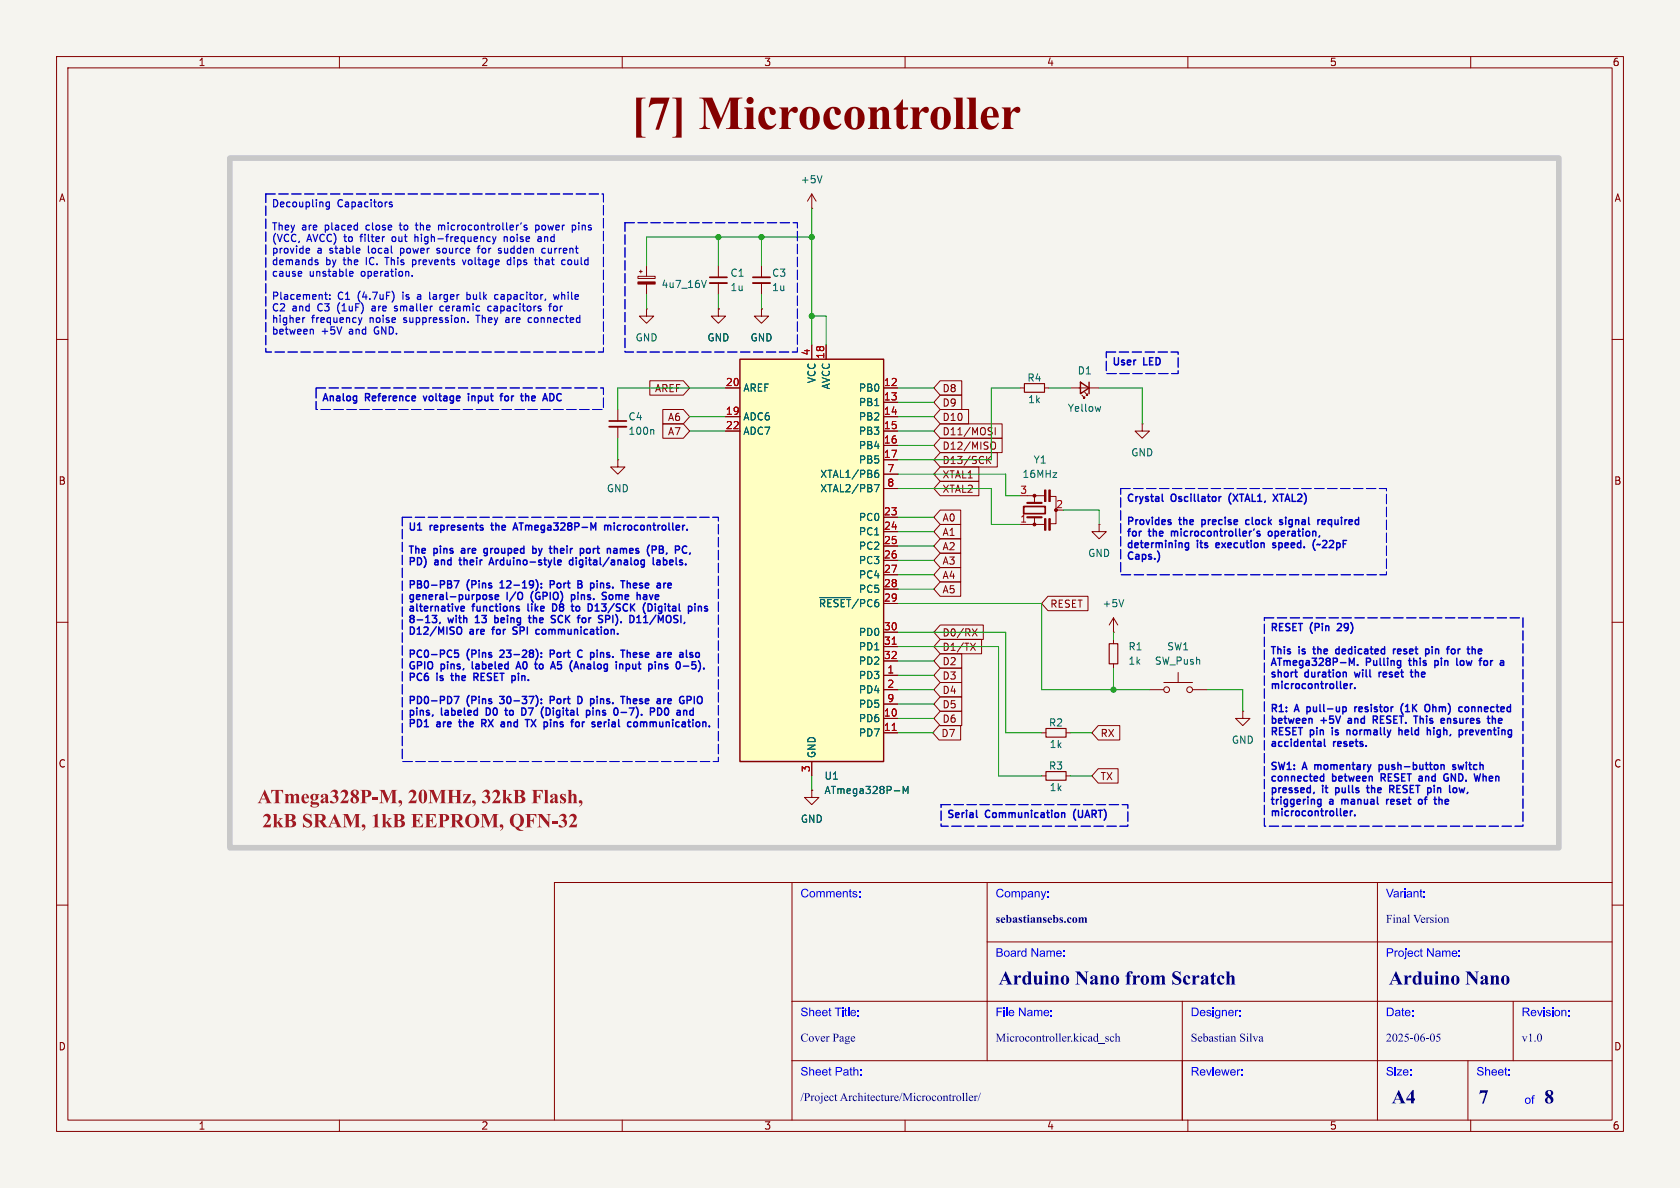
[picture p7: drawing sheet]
<svg xmlns="http://www.w3.org/2000/svg" width="297mm" height="210mm" viewBox="0 0 297 210" stroke-linecap="round" stroke-linejoin="round" font-family="sans-serif">
<path d="M0 0h297v210h-297z" fill="#f5f4ef" stroke="#f5f4ef" stroke-width=".18"/>
<g fill="none" stroke="#840000" stroke-width=".18">
<path d="M10 10h277v190h-277zM12 12h273v186h-273zM60 10v2M110 10v2M160 10v2M210 10v2M260 10v2M143.5 36.8h.1M143.5 34.3l-.8 1.3M143.5 34.3l.8 1.3M143.5 34.3v2.5M112.8 48.8h3v.4h-3z"/>
<path d="M113 48h.5M113.3 47.8v.5M114.3 54.6v1.3h1.3l-1.3 1.3-1.3-1.3h1.3M114.3 54.6h.1M114.3 47v1.8M114.3 50.2v1.9M127 54.6v1.3h1.3l-1.3 1.3-1.3-1.3h1.3M127 54.6h.1M127 47v2M127 50v2.1M134.6 54.6v1.3h1.3l-1.3 1.3-1.3-1.3h1.3M134.6 54.6h.1"/>
<path d="M134.6 47v2M134.6 50v2.1M10 60h2M109.2 72.4v2M109.2 75.4v2.1M180.3 68.6h.8M184.7 68.6h.7M189.2 68.6h5.1M191.3 69.9l.5 .5h-.3h.3v-.3M191.8 69.3l.5 .6h-.3h.3v-.3M201.9 74.9v1.3h1.3l-1.3 1.3-1.2-1.3h1.2M201.9 74.9h.1"/>
<path d="M285 60h2M109.2 81.3v1.3h1.3l-1.3 1.2-1.3-1.2h1.3M109.2 81.3h.1M180.3 92.7h4.4M181.6 87.6h3.1M182.9 87.6v1.3M182.9 91.6v1.1M185.7 87.8h1v4.8h-1.2M194.3 92.7v1.3h1.3l-1.3 1.3-1.3-1.3h1.3M194.3 92.7h.1M10 110h2M196.8 111.8h.1"/>
<path d="M196.8 109.2l-.7 1.3M196.8 109.2l.8 1.3M196.8 109.2v2.6M196.8 113v.8M196.8 117.3v.8M285 110h2M143.5 139.7v1.3h1.3l-1.3 1.2-1.3-1.2h1.3M143.5 139.7h.1M184.1 129.5h.8M184.1 137.2h.8M188.5 129.5h.7M188.5 137.2h.7"/>
<path d="M140 156v42M174.5 156v31.5M243.5 156v42M285 156h-187v42M10 160h2M140 177h145M174.5 166.5h110.5M209 177v21M267.5 177v10.5M285 160h2M60 198v2M110 198v2"/>
<path d="M140 187.5h145M160 198v2M210 198v2M259.5 187.5v10.5M260 198v2"/>
</g>
<path d="M125.5 49h3M133.1 49h3M107.7 74.4h3M181 89.5h3.8v1.3h-3.8z" fill="none" stroke="#840000" stroke-width=".3"/>
<path d="M125.5 50h3M133.1 50h3M107.7 75.4h3" fill="none" stroke="#840000" stroke-width=".33"/>
<g fill="#840000" stroke="#840000" stroke-width=".18">
<path d="M112.8 49.8h3v.4h-3z"/>
<path d="M184.7 91.7h.2v2h-.2z"/>
<path d="M185.4 91.7h.3v2h-.3z"/>
<path d="M184.7 86.6h.2v2h-.2z"/>
<path d="M185.4 86.6h.3v2h-.3z"/>
<circle cx="182.9" cy="92.7" r=".25"/>
<circle cx="182.9" cy="87.6" r=".25"/>
</g>
<path d="M145.3 31.1l-.4 1.2M124.9 49.6l-.5 1.2M115.4 75.9l.2 .2v.7M194.6 71.9l-.3 .8M198.7 106l-.5 1.3" fill="none" stroke="#006464" stroke-width=".18"/>
<path d="M181.1 67.8h3.6v1.5h-3.6zM196.1 113.8h1.5v3.5h-1.5zM184.9 128.8h3.6v1.5h-3.6zM184.9 136.4h3.6v1.5h-3.6z" fill="none" stroke="#840000" stroke-width=".2"/>
<path d="M181.6 91.4h2.5M181.6 88.9h2.5" fill="none" stroke="#840000" stroke-width=".38"/>
<path d="M191 67.6l1.5 1-1.5 1zM192.5 67.6v2" fill="none" stroke="#840000" stroke-width=".25"/>
<path d="M130.8 63.5h25.4v71.1h-25.4z" fill="#ffffc2"/>
<path d="M130.8 63.5h25.4v71.1h-25.4z" fill="none" stroke="#840000" stroke-width=".25"/>
<g fill="none" stroke="#840000" stroke-width=".18">
<path d="M127 54.6h.1M134.6 54.6h.1M114.9 67.3h5.9l1.1 1.3-1.1 1.3h-5.9zM117.2 74.9h3.6l1.1 1.3-1.1 1.3h-3.6zM117.2 72.4h3.6l1.1 1.3-1.1 1.2h-3.6zM128.3 68.6h2.5M128.3 73.7h2.5M128.3 76.2h2.5M143.5 61v2.5M146 61v2.5M156.2 68.6h2.5M156.2 73.7h2.5"/>
<path d="M156.2 76.2h2.5M156.2 71.1h2.5M156.2 78.7h2.5M166.2 67.3h3.8v2.6h-3.8l-1.1-1.3zM166.2 72.4h5v2.5h-5l-1.1-1.2zM166.2 69.8h3.8v2.6h-3.8l-1.1-1.3zM166.2 74.9h11v2.6h-11l-1.1-1.3zM166.2 77.5h11v2.5h-11l-1.1-1.3zM175.2 76.3l.2 .2-.2 .4M175.2 75.6l.2 .1M175.2 78.3l.3-.2a.43 .43 0 0 1 .5 .5v.4a.43 .43 0 0 1-.3 .4 .43 .43 0 0 1-.5-.2M175.9 75.6v1.3"/>
<path d="M156.2 81.3h2.5M156.2 83.8h2.5M156.2 86.4h2.5M156.2 91.4h2.5M156.2 94h2.5M156.2 96.5h2.5M156.2 99.1h2.5M166.2 82.5h6.8v2.6h-6.8l-1.1-1.3zM166.2 80h10.1v2.6h-10.1l-1.1-1.3zM166.2 85.1h6.8v2.5h-6.8l-1.1-1.2zM166.2 95.2h3.6v2.6h-3.6l-1.1-1.3zM166.2 92.7h3.6v2.6h-3.6l-1.1-1.3z"/>
<path d="M166.2 97.8h3.6v2.5h-3.6l-1.1-1.2zM166.2 90.2h3.6v2.5h-3.6l-1.1-1.3zM174.6 81.2l.6 .8M175.2 80.7l-.8 .7M156.2 101.6h2.5M156.2 104.1h2.5M156.2 106.7h2.5M156.2 111.8h2.5M156.2 114.3h2.5M156.2 116.8h2.5M156.2 119.4h2.5M166.2 115.6h3.8v2.5h-3.8l-1.1-1.3z"/>
<path d="M166.2 113h7.3v2.6h-7.3l-1.1-1.3zM166.2 118.1h3.8v2.6h-3.8l-1.1-1.3zM166.2 110.5h7.6v2.5h-7.6l-1.1-1.2zM166.2 100.3h3.6v2.6h-3.6l-1.1-1.3zM166.2 102.9h3.6v2.5h-3.6l-1.1-1.3zM171.6 113.7l.8 1.3M171.9 111.2l.8 1.2M172.4 113.7l-.8 1.3M172.7 111.2l-.8 1.2M185.3 105.4h7v2.6h-7l-1.2-1.3zM208.3 118.9v1.8M143.5 139.7h.1"/>
<path d="M143.5 134.6v2.6M156.2 121.9h2.5M156.2 124.5h2.5M156.2 127h2.5M156.2 129.5h2.5M166 128.3h3.8v2.5h-3.8l-1.1-1.3zM166.2 120.6h3.8v2.6h-3.8l-1.1-1.3zM166.2 125.7h3.8v2.6h-3.8l-1.1-1.3zM166.2 123.2h3.8v2.5h-3.8l-1.1-1.2zM194.2 128.3h3.8v2.5h-3.8l-1.2-1.3zM194.2 135.9h3.5v2.5h-3.5l-1.2-1.2zM203.2 121.9h2.5"/>
<path d="M205.7 120.7h5.1M210.8 121.9h2.6M219.7 125.7v1.3h1.3l-1.3 1.3-1.3-1.3h1.3M219.7 125.7h.1"/>
<circle cx="206.2" cy="121.9" r=".51"/>
<circle cx="210.3" cy="121.9" r=".51"/>
</g>
<path d="M154.6 85.7h.8l-.5 1.2M154.7 83.7l.4-.1 .3 .3-.2 .4-.3 .1-.2-.1M155.2 83.1l-.3 .1-.2 .2M144.9 105.6h5.5M158.1 139.8h1M159.7 140.3v-1.3l.4 .9 .4-.9v1.3" fill="none" stroke="#006464" stroke-width=".18"/>
<path d="M157.7 113.9h.7M157.7 129.1h.7" fill="none" stroke="#a90000" stroke-width=".18"/>
<g fill="none" stroke="#009600" stroke-width=".18">
<path d="M143.5 36.8v24.2M114.3 52.1v2.5M127 41.9v5.1M127 52.1v2.5M134.6 41.9v5.1M134.6 52.1v2.5M143.5 55.9h2.5v5.1M143.5 41.9h-29.2v5.1M109.2 77.5v3.8M121.9 73.7h6.4M121.9 76.2h6.4M128.3 68.6h-19.1v3.8"/>
<path d="M158.7 68.6h6.4M158.7 73.7h6.4M158.7 76.2h6.4M158.7 71.1h6.4M158.7 78.7h6.4M180.3 68.6h-5v12.7h-16.6M185.4 68.6h3.8M194.3 68.6h7.6v6.3M158.7 83.8h19.1v3.8h2.5M158.7 86.4h16.6v6.3h5M158.7 99.1h6.4M158.7 96.5h6.4"/>
<path d="M158.7 91.4h6.4M158.7 94h6.4M188 90.2h6.3v2.5M158.7 114.3h17.8v22.9h7.6M158.7 111.8h19.1v17.7h6.3M158.7 116.8h6.4M158.7 119.4h6.4M158.7 104.1h6.4M158.7 106.7h25.4v15.2h19.1M158.7 101.6h6.4M196.8 111.8v1.2M196.8 118.1v3.8"/>
<path d="M143.5 137.2v2.5M158.7 127h6.4M158.7 124.5h6.4M158.7 129.5h6.4M158.7 121.9h6.4M189.2 137.2h3.8M189.2 129.5h3.8M213.4 121.9h6.3v3.8"/>
</g>
<path d="M47 34.3h59.7v27.9h-59.7zM110.5 39.4h30.5v22.8h-30.5zM55.9 68.6h50.8v3.8h-50.8zM195.6 62.2h12.7v3.8h-12.7zM71.1 91.4h55.9v43.2h-55.9zM198.1 86.4h47v15.2h-47zM223.5 109.2h45.7v36.9h-45.7zM166.4 142.2h33v3.9h-33z" fill="none" stroke="#0000c2" stroke-width=".18" stroke-dasharray="1.7 .6"/>
<g fill="none" stroke="#0000c2" stroke-width=".25">
<path d="M57.1 70.8l.4-1.2 .5 1.2M60.7 69.6v1.1M65.3 69.7l-.7-.1v1.2M67.3 69.6l-.3 .2M74.8 70l.3 .8M77.1 69.6v1.1M77.7 69.6v1.1M82.8 69.6v.1M82.8 70v.8M86.9 69.6v1.1M88.4 70h.5M88.9 69.6l-.3 .2"/>
<path d="M89.7 70l-.3 .1-.2 .1 .1 .5 .4 .1M92.2 69.6v1.1M92.9 69.6v1.2M93 70.1h.4l.1 .7M95.9 70.8l.5-1.2 .4 1.2M97.2 69.6a.64 .64 0 0 1 .7 .6 .64 .64 0 0 1-.7 .6zM99.2 69.7l-.4-.1-.3 .2M197 63.2v1.1M197.7 63.2v1.1M202.2 63.2v1.3M203.8 63.2h-.6v1.3M205 63.4l-.6-.2v1.3"/>
<path d="M72.4 96.5h.7M72.5 92.4v1.1M72.5 98.6v1.2M72.7 96.5v1.3M73.3 92.4v1.1M73.5 96.5v1.3M73.8 98.6v1.2M74.1 92.6l.1-.2v1.3M77.9 96.5v.1M79.7 98.6v1.2M81.1 99h.5M81.3 98.6v1.1"/>
<path d="M81.6 97.4v.3M82 98.6v1.2M84.2 92.4v1.1M86.1 98l-.2 .2h-.3M86.1 97h-.3l-.3 .2 .2 .5h.4M86.5 99.8l.4-1.2 .4 1.2M86.8 92.9h.4M86.9 92.4v1.1M87.7 92.4v1.3M89.1 98.6v1.2M90.7 93.7l.4-1.3 .4 1.3M90.8 93.3h.6"/>
<path d="M91.8 92.4h.7M92.1 92.4v1.3M92.6 96.5v1.3M94.2 97h.4l.2 .2-.1 .5h-.5M94.2 96.5v1.3M95.2 97l.3 .8M95.3 98.2h-.1M96.3 98.6v1.1M97.3 96.5v1.1M97.9 92.4h.8l-.5 .5M98 96.5v1.3M98 98.6v1.1"/>
<path d="M98.4 97l.1 .1v.7M99.2 92.6l.1-.2 .5 .2M100.2 96.5v.1M100.4 92.6l.2-.2 .4 .2M100.7 99.1v.6l.2 .1h.4M101.3 98.6v1.2M102.3 92.6l-.7-.2v1.3M103.7 97.1l.4-.1 .3 .2-.2 .5-.3 .1-.2-.1M104.2 98.6v1.1M104.5 93.7v-1.3l.4 .9 .4-.9v1.3M105.7 96.5v1.1M106.1 98.6v1.1"/>
<path d="M106.9 93l.4-.1 .1 .1M106.9 92.9v.8M107.4 93l.2-.1 .4 .1M107.4 93v.7M107.7 98.5l-1.1 1.6M108.6 92.4v.2M109.7 97v.8M110 97l-.3 .1M111.5 98.6v1.1M114.8 96.3l-.3 .9M115.5 98.6v1.1l.2 .1M115.6 92.4v1.1"/>
<path d="M116 97l-.1-.4-.6-.1v1.3M116.5 99l.2 .2v.6M116.6 96.5h.4l.2 .3-.2 .3 .2 .2 .1 .3-.2 .2h-.5zM116.6 97.1h.4M116.7 99.3l-.4 .1-.2 .1 .2 .3h.4M117.3 98.6v1.2M118.3 92.4v1.1M118.9 92.4v1.1M119.5 98.6v1.1M120.1 96.6l-.7-.1v1.3M121.4 96.6l-.4-.1-.3 .2M200.1 95.5v1.3"/>
<path d="M200.2 91.6l-.7-.2v1.3M200.3 87.5l-.4-.1-.3 .1M201.8 95.5v1.1M203.2 93.5v1.1M203.6 87.4v1M203.7 91.4v.2M203.9 93.5v1.3M204.9 91.4v1.3M205.5 87.4v1M205.5 88.6h.2M207.1 87.5l.2-.1 .5 .1M207.1 93.9v.9"/>
<path d="M207.2 94h-.1M208.6 91.4v1.1M209.3 91.4v1.3M209.6 96.7h.5M210.1 96v1l-.1 .2h-.3M210.5 87.4v.1M211.2 87.4v1M211.8 87.4v1M212.3 95.5v1.1M212.5 91.9v1.2M212.5 92.7h.1M212.6 91.9h-.1"/>
<path d="M213.6 87.4v1M215 96v.7M215.6 96.3l-.6 .1M215.8 93.5v1.1M216.6 91.4v.2M217.6 87.2l-.2 .3M218 87.4l.8 1.2M218.5 93.5v1.1M218.8 87.4l-.8 1.2M219.1 93.5v1.1M219.1 87.4h.8M219.5 87.4v1.2"/>
<path d="M220.1 88.6l.4-1.2 .5 1.2M220.5 95.5v1.1M220.8 91.9h-.3l-.3 .2 .1 .6h.5M221.4 87.4v1.2M221.4 91.4v1.1M222.4 94.3l.3 .1 .1 .2-.2 .2h-.3M222.6 87.5l.1-.1v1.2M224.3 94v.6l.2 .2 .3-.2M224.3 91.4v1.3M225.1 87.4l.8 1.2M225.5 96.4v.3h-.5M225.9 87.4l-.8 1.2"/>
<path d="M226.2 87.4h.7M226.4 92.3l.3 .1 .1 .1-.2 .2h-.3M226.4 91.9h.3M226.6 87.4v1.2M227.2 88.6l.4-1.2 .4 1.2M227.3 91.4v.2M228.4 87.4v1.2M229.4 87.5l.2-.1 .5 .1M229.6 93.5v1.1M230 95.5v1.3M230.6 87.2l.2 .3M231.4 91.4v1.1"/>
<path d="M232.2 96.7l.3 .6M233.7 92.3l.6-.1v-.3h-.4l-.2 .2 .1 .6h.5M234.3 95.5l.2 .2M235 95.7l.2-.2 .5 .2M237.2 91.4v.2M238.1 95.5h-.6v1.3M240.2 91.4v1.3M72.5 110.8v1.3M72.5 119v1.3M73.2 102.8l-.7-.1v1.2M73.2 115.1l-.7-.2v1.3M73.7 106.8v1"/>
<path d="M73.8 117v1.2M74.1 110.8v1.3M74.4 106.8v1M74.4 102.8l-.6-.1v1.2M74.5 115.1l-.3-.2-.3 .2M75.1 117v1.2M75.1 102.8l.2-.1 .3 .1M75.1 115.1l.2-.2 .3 .2M75.6 108.8v1.3M77.1 109.3l.1 .2-.1 .4-.5 .2M77.1 110.8l-1.1 1.6M77.3 119v.1"/>
<path d="M77.6 112.1v-1.3l.4 .9 .4-.9v1.3M77.8 110l-.1 .2M78.5 102.8l-.6-.1v1.2M78.5 115.1l-.6-.2v1.3M79 104.7v1.1M79 110.8v1.3M79.3 106.8v1M79.7 102.8l-.6-.1v1.2M79.9 115.1l-.4-.2-.3 .2M79.9 119v1.1M80.3 102.7h.8l-.5 1.2M80.6 119v1.3"/>
<path d="M81 114.9h-.6l-.1 .6 .2-.1 .4 .1 .2 .2-.1 .4-.2 .1-.5-.1M81.3 108.8v1.1M81.5 107.4l.1 .6h.4M81.6 111.3v.4a.43 .43 0 0 1-.3 .4 .43 .43 0 0 1-.5-.2M82 108.8v1.3M82.9 102.5l-.2 .3M82.9 114.7l-.2 .4M83.5 117v1.2M83.8 119v1.3M84 110.1h.8M84.1 119.7l.4 .6M84.1 102.8l-.7-.1v1.2"/>
<path d="M84.1 115.1l-.7-.2v1.3M84.4 108.8v1.3M84.4 119.6l-.6 .1M84.7 102.7v.1M84.7 114.9v.2M85.1 119v1.3M85.3 117v1.2M86.9 111.3h.5M87 105.6v.3h-.5M87.4 119v1.3M87.4 110.8l-.3 .2M87.5 108.8v1.3"/>
<path d="M87.5 105.6l.6-.2v-.2l-.4-.1-.2 .2 .1 .6h.5M87.5 117v1.1M87.7 106.8v1M88 109.9l-.2 .2-.3-.1M88.4 103.9h.7M88.4 115.1l.2-.2 .5 .2M88.4 106.8v.1M88.5 103h-.1M88.6 102.8l.1-.1v1.2M88.7 119v1.3M89.1 115.5l-.8 .7h.8M89.5 114.9h.8l-.4 .5"/>
<path d="M89.6 102.8l.2-.1 .5 .1M89.7 104.7v1.3M89.8 117v1.2M90.7 112.1h.6M91.2 104.6l-1.1 1.7M91.2 118.2l.5-1.2 .4 1.2M91.7 119v.1M92 110.8v1.3M92.4 115.1l.2-.2 .4 .2M92.6 102.8l.1-.1v1.2M93.2 110.8v1.3M93.3 106.8l.1 1.2"/>
<path d="M93.6 108.8v1.1M93.6 110l.3 .1M93.6 102.8l.2-.1 .5 .1M93.6 115.1l.2-.2 .5 .2M94.3 108.8v1.3M94.6 106.8v1.2M94.7 117v1.1M94.7 102.5l.3 .3M94.7 114.7l.3 .4M95.1 104.7l.3 .1M95.3 112.1h-.3M95.7 115.4v.1"/>
<path d="M95.7 103.8v.1M95.7 103.1v.2M95.7 116.1v.1M95.8 117.4l-.3 .1-.2 .1 .1 .5 .4 .1M96.7 104.8l-.7-.1v1.3M97.3 104.7v1.3M97.3 118.2l.5-1.2 .4 1.2M97.7 106.8v1.2l.6-.2M97.9 103.3h-.6M97.9 115.5l-.6 .1M97.9 102.8l-.6-.1v1.2M97.9 115.1l-.6-.2v1.3"/>
<path d="M98.2 108.9l-.5-.1-.2 .1M98.5 118.1l.5 .1M98.6 117v.5M98.7 109.3l.1 .6 .3 .2M100 108.8v1.3M100.5 102.7v1.1M100.5 114.9v1.1M100.7 108.8l-.7 .7M101 105.1v1.3M101.1 106.8v1M101.4 118.2l.5-1.2 .4 1.2M101.6 105.3v.1"/>
<path d="M101.6 105.7l-.2 .3-.4-.1M101.8 107.4l.1 .5 .3 .1M102.2 102.7h.4l.2 .2-.2 .4 .2 .1 .1 .3-.2 .2h-.5zM102.2 103.3h.4M102.7 117.4v.8M102.9 116.1l-.2 .1-.3-.1M102.9 115.1l-.4-.2-.3 .2M102.9 117.4l-.2 .1M104 106.8v1.2M104.1 109.2v.9M104.2 109.3l-.1 .2M105 117v1.1"/>
<path d="M105.2 108h.7M105.6 106.8v1.2M105.6 110.8v1.1M105.6 102.7v.1M105.6 103.1v.8M105.6 114.9v.2M106.3 106.8h.8l-.4 .4M107.1 108.8v1.3M107.2 105.6l-.1 .3-.4 .1M108.3 108.8v1.3M108.6 106.7l-1.1 1.6M109.7 102.7h.8"/>
<path d="M109.7 114.9h.8M110.1 102.7v1.2M110.1 114.9v1.3M110.7 117.4v1.3M110.9 102.7v1.2M110.9 114.9v1.3M111.1 117.4l.2 .2v.4l-.2 .2h-.4M111.1 103.1l.3 .2v.6M111.1 115.4l.3 .1v.7M111.4 108.8v1.3M111.5 106.8v1.2M112.2 106.8l-.7 .7"/>
<path d="M112.6 104.7v1.3M112.9 108.8v1.3M113 117v1.1M113.8 110.1h.7M114 109l.1-.2v1.3M114.1 106.6l-.3 .3M114.2 105.5h-.3l-.2 .2 .1 .2 .4 .1M114.6 106.8v1.2l.6-.2 .1-.5M116 108.7l-1.1 1.7M116.4 108.8v1.3M116.9 117.5l.1 .7M117.2 108.8v1.3"/>
<path d="M117.5 118.2h.4M117.6 117.5v.3h.3M118.1 103.9h.5M118.1 103.1h.4l.2 .3-.6 .1M118.1 115.4h.4l.2 .3-.6 .1M118.1 116.1h.5M118.2 106.8v1M120.1 106.8v1M120.4 108.8v1.3M121.3 114.9v1.1M122.5 117.5h.4l.1 .5-.2 .2h-.4M122.9 106.8v.1"/>
<path d="M122.9 107.2v.8M123 117h-.6l-.1 .6M123.4 115.4h-.3l-.1 .2v.5l.4 .1M123.5 107.2v.8M123.5 107.3l.1-.1h.3l.1 .8M224.8 114.3h.7M224.8 117.6l.4-1.2 .4 1.2M225.1 114.3v1.3M225.6 110.3l-.7-.1v1.3M225.9 114.3v1.3M226 118.4v1.3M226.2 116.4v1.2"/>
<path d="M226.8 110.2h-.6v1.3M227.1 114.3v.1M228 110.3l-.5-.1-.1 .1M229.1 118.4v1.1M229.2 110.2h-.6v1.3M229.5 110.2h.8M229.7 114.3v.1M229.9 110.2v1.3M231.3 118.4v1.3M232 116.4h.7M232 110l-.2 .4M232.1 114.7h.5"/>
<path d="M232.3 114.3v1.1M233 114.3v1.3M233.2 110.3l-.7-.1v1.3M233.8 110.2v.1M235 118.4v1.1M236.4 116.5l-.7-.1v1.2M236.4 110.3l.2-.1 .5 .1M236.7 114.8l-.3-.1-.3 .3 .2 .5h.4M236.7 114.3v1.3M237.1 110.8l-.7 .7h.8M237.7 110.3l.2-.1 .4 .1M238.5 117.6v-1.2l.5 .9 .4-.9v1.2"/>
<path d="M238.8 110l.2 .4M239 114.3v1.3M239.5 118.8l.2 .9M239.6 114.3v.1M240 117.5v.1M240.9 118.4v.1M241.5 118.4v1.1M241.6 116.4v1.2M242.2 118.4v1.1M242.4 114.3v1.1M243.8 118.8v.9M244 116.4v1"/>
<path d="M244.7 116.4v1M244.8 114.3v1.3M246.4 114.7v.9M246.7 114.7l-.3 .3M247.5 114.7h-.2l-.2 .2v.6l.4 .1M247.7 115l-.6 .2M247.8 118.4v1.1M249.2 116.4v1M249.5 118.4v1.1M249.6 119.6l.2 .1M249.9 116.4v1.2M250.2 118.4v1.3"/>
<path d="M250.3 114.3v1.1M253.2 114.3v.1M253.2 114.7v.9M253.7 116.8v1.2M254.3 117.4l-.3 .2h-.3M256.2 114.3l-.3 .2M257.5 116.4v1M257.8 114.7v.9M257.9 114.8l-.1 .2M258.2 116.9v.6l.2 .1h.3M259.5 114.3v1.1M260.3 114.3v1.3"/>
<path d="M261.4 115.5h.5M261.4 114.8l.4-.1 .2 .3-.7 .2M262 116.4l-.3 .1M262.6 116.8h.3l.1 .2-.1 .5-.3 .1M72.5 127.2v1.3M73.2 123.2l-.7-.1v1.3M73.8 127.2v1.3M74.4 123.3l-.6-.2v1.3M75.1 123.2l.2-.1 .3 .1M75.4 127.2v1.3M78 125.2v1M78.5 123.2l-.6-.1v1.3"/>
<path d="M79.7 123.3l-.6-.2v1.3M79.9 125.2v1.2M80.3 123.1h.8l-.5 1.3M81.3 127.2v1.1M82 127.2v1.3M82.1 125.2v1M82.9 122.9l-.2 .4M84.1 123.2l-.7-.1v1.3M84.4 125.2v1.2M84.7 123.1v.1M85.5 127.9l.4 .6M85.8 127.8l-.6 .1"/>
<path d="M85.8 127.3l-.6-.1v1.3M86 125.2v1.2h.3M86.3 127.2l.9 1.3M87.2 127.2l-.9 1.3M87.5 125.2l.3 .1M88.3 123.1h.8l-.4 .5M88.3 124.3l.2 .1M89.4 125.2v1l.3 .2M89.7 123.2l.2-.1 .3 .1M91.5 127.2v1.3M92.3 125.2v1.2M92.3 123.1h.8l-.4 .5"/>
<path d="M92.9 127.2h.7M93 125.9l-.1 .3-.3 .2M93.2 127.2v1.3M93.5 123.1h.9l-.6 1.3M93.9 127.2l.8 1.3M94.3 125.2l-.6 1.2M94.7 127.2l-.8 1.3M94.7 122.9l.3 .4M95.7 123.6v.1M95.7 124.3v.1M96.1 125l-.3 .3M97.3 125.7l-.3-.5h-.4v1.2h.4l.3-.5"/>
<path d="M97.8 125.2v.1M97.9 123.7l-.6 .1M97.9 123.2l-.6-.1v1.3M100.2 125.2v1M100.5 123.1v1.1M102.1 125.2v1M102.2 123.1a.64 .64 0 0 1 .7 .6 .64 .64 0 0 1-.7 .7zM103 127.6v.9M104.2 125.7v.6M104.8 125.6v.8M105.4 125.6v.8M105.6 123.1v.1"/>
<path d="M105.8 125.6h-.3M107.6 127.6v.9M109.4 127.2v1.1M109.7 123.1h.8M110.1 123.1v1.3M110.9 123.1v1.3M111.1 123.5l.3 .2v.7M111.2 125.2h.9l-.6 1.2M113.8 127.8v.7M114.3 127.8v.7M115 125.2v1.2M116.3 125.2v1.2l.6-.2 .1-.5"/>
<path d="M117.5 125.6l.2 .8h.2l.2-.2M118.1 123.6l.4-.1 .2 .3-.6 .2M118.1 124.3h.5M120.9 123.2h-.5l-.3 .5M121.8 127.2v1.1M122.2 123.5l-.1-.3-.6-.1v1.3M122.6 125.2v1.2M122.7 123.1v1.3M123.3 123.3l.3-.2 .5 .2M224.9 126.6v1.2M224.9 128.6v1.3M225.6 124.7l-.7-.2v1.3"/>
<path d="M225.6 134.8h-.5l-.2 .1M226 134.8l.3 1.2M226.2 128.6v1.3M226.4 124.7l.1-.2v1.3M227.1 134.8l-.3 1.2M227.2 126.6v1.1M227.8 134.9l.1-.1v1.2M228.6 128.6v1.3M228.8 125.8l.4-1.3 .5 1.3M229.4 130.7v1.2M229.9 128.6v1.3M230.2 136l.4-1.2 .5 1.2"/>
<path d="M231.1 125v1.2M231.1 125.7l.1 .1M231.2 125h-.1M231.7 136.8v1.1M231.7 138.8v1.3M232.3 130.7v1.1M232.4 135.2v.8M232.5 135.2l-.1 .1M232.8 128.6v.1M233.3 124.5v1.1M233.7 120.4v1.1M233.8 138.8v.2"/>
<path d="M234 124.5v1.1M234 136.8v1.3M234 138l-.3 .1M234.1 130.7v1.1l.2 .1M234.4 138.8v1.1M235.5 129v.9M235.6 136.8v1.3M236.1 139.3v1.2M236.1 126.6l.5 1.2 .4-1.2M236.3 120.4v1.1M237 120.4v1.1M237.8 136.8v1.1"/>
<path d="M238.1 129v.9M238.4 127.4v.4M238.4 138.8v1.1M238.5 129l-.4 .2M238.6 129.1l.1 .8M238.7 120.9v.8M239.1 120.9l-.4 .2M239.1 138.8v1.1M239.2 134.8v1M239.5 125v.8M239.5 121.6v.1M239.8 130.7v1.1"/>
<path d="M239.9 125l-.4 .2M241.2 126.6v1.2M241.8 138.8v1.1l.3 .2M242.4 124.5v.2M242.5 138.8v1.3M242.8 126.6v1.2M243.1 127.2l.4 .6M243.4 127.2h-.6M243.8 135.2v1.2M243.8 135.2h.4l.2 .2M244.1 128.6v1.1M244.1 124.5v1.1"/>
<path d="M244.1 126.6v1.2M244.2 137.5h.5M244.4 135.8l-.2 .2h-.4M244.7 136.8h-.5v1.3M244.7 128.6v1.1M245.4 136.8v1.3M245.7 138.8v1.3M246 139.5l.4 .6M246.4 139.4l-.7 .1M246.4 126.6v1.2M247 138.8v1.3M247.1 134.8v1.2"/>
<path d="M247.3 128.6v1.3M247.4 126.6h.7M247.7 126.6v1.2M247.8 129.1l.1 .8M247.8 136.8v1.3M248 124.4a1.46 1.46 0 0 0 0 1.9M248.5 125.8h.7M248.5 124.9l.3-.4v1.3M249.1 136.8v1.3M249.3 138.8v1.3M249.6 128.6v1.1M249.7 124.5v1.3"/>
<path d="M249.9 134.8v1.2M250.3 126.6v1.2M250.5 124.5l-.8 .8M250.6 138.8v1.3M250.8 128.6v1.3M251.1 126.6v1.2M251.4 138l-.4 .1M252 124.7l.2-.2a.43 .43 0 0 1 .6 .5l-.1 .6M252.2 134.8v1M252.3 128.6v1.3M252.9 134.8v1M253.3 124.5v1.3"/>
<path d="M253.5 129v.9M253.7 125l-.4 .1M253.7 136.8v1.3M255.2 128.6v1.3M255.7 136.8l.3 .1M255.8 137.5h.2v.4l-.2 .2-.3-.1M255.9 127v.8M256 124.4l.3 .3M256.3 138.8v1.1M257.3 135.2h-.3l-.2 .2 .1 .1 .4 .2v.3h-.5M257.3 136.8v1.3l-.7-1.3v1.3M257.8 135.2l.2 .8"/>
<path d="M257.9 136.8v1.3M258 139.3l.2 .8 .2-.6M259.1 125h.3l.3 .2-.1 .5-.2 .1-.3-.1M259.2 129.2l-.1 .1M259.2 134.8v.1M259.8 134.8v1M259.9 129.1l-.1 .6 .2 .2h.3M260.4 129.3l-.6 .2M260.6 136.8l.3 1.3M261.7 134.8v1.2M261.7 136.8l-.3 1.3M262.2 136.8v1.3"/>
<path d="M263.1 126.6v1.1M263.8 126.6v1.2M264.2 128.6v1.1M264.3 127.1l.1 .7M264.7 124.5v1.1M264.9 128.6v.1M265 127.1l-.1 .6 .2 .1M265.5 127.3l-.6 .1M267 124.5v1.3M168.5 143.3l-.5-.1-.2 .2M170.9 143.2v.2M172.6 143.2v1.1l.2 .2"/>
<path d="M175 143.4l-.4-.2-.3 .2M182.4 143.2v.2M185.2 143.2v1.1M185.9 143.2v.2M188.1 143.7l.1 .1v.7M190.2 143.1l-.3 .3M190.7 143.2v1.1M191.4 143.2v1.1M191.8 144.5l.4-1.3 .4 1.3M193.7 143.4l-.6-.2v1.3M194.2 143.2h.7M194.5 143.2v1.3"/>
<path d="M195.2 143.1l.2 .3M224.9 140.9v1.1M232.3 140.1l-.1 .2M233.2 141.3h.2M233.5 141.3v1l-.1 .2-.3 .1M233.5 142.1l-.3 .1M233.7 142.9v1.1M236.1 140.1h.2M236.3 142.9v1.1M237 142.9v1.1M237.2 141.3v.9M238.7 143.4v.8"/>
<path d="M238.8 143.5l-.1 .1M239.5 144.1v.1M243.5 140.9v1.1M245.1 141.3v.9M245.2 141.4l-.1 .2M249.1 140.9v1.1M251.4 141.4v.6l-.2 .2-.3-.1M253.7 140.9v1.1M254.4 140.9v1.3M254.9 141.5v.7"/>
</g>
<g fill="none" stroke="#0000c2" stroke-width=".2">
<path d="M57.9 35.7l.3 .1M58.2 35.7v1l-.2 .3M58.2 36.5l-.3 .1M64.9 39.8l-.2 .2v.4l.2 .3M70.6 39.8h.5M70.8 39.4v1.1l.3 .2M73.6 39.4v1.1M74.3 39.4v1.3M74.4 39.9h-.1M78.1 39.9h.5v.8M94.7 39.9l.4-.1 .2 .2-.1 .6h-.5M94.7 39.8v1.3"/>
<path d="M96.3 39.9l-.3-.1-.2 .2 .1 .5 .1 .2 .3-.1M102.3 39.4v.1M102.9 39.8v.9M103.1 39.8l-.2 .1M57.4 52.1h.5M57.8 52.9h.1M58.3 52.8v.1M58.3 52.1v.2M59.7 54.1v.5l.1 .5M61 41.4v1.1M63.6 41.8h.5M63.7 51.5l-.2 .2"/>
<path d="M63.8 41.6v1.1M64.8 45.5v1.3M65.1 43.5v1.1l.2 .1M66.2 54.5h-.3l-.2 .2 .1 .2 .4 .1M66.2 58.1v.4l.2 .5M68.4 45.5v1.3M69.3 51.5l.2 .2M69.5 41.8l-.2 .3v.4l.2 .2 .3-.1M69.7 41.8l.1 .1M69.9 54.5l.3 .1 .1 .2-.2 .2h-.3M69.9 54.1l.3 .1M70.8 43.9v1.3"/>
<path d="M70.8 44.7h.5M70.9 43.9l-.1 .1M71.2 43.9l.1 .1M71.2 51.6v.2M71.2 52.1v.8M71.4 56.9l.3 .1M71.5 56.2l-.1 .1 .1 .3M71.7 41.4v1.1M73.4 41.4v1.3M73.5 46.2v.3l-.2 .3M73.7 41.8l.2 .2v.7M73.8 52.1h.5"/>
<path d="M73.8 52.9h.5M74.3 52.4l-.5 .1M76 51.6v1.1M77 52.1h-.4M77 52.4h-.3l-.1 .2v.3h.4M77.6 44.3l.2 .2-.2 .2M77.9 54.9h.5M78.9 54.3v.5l.1 .2M79.2 45.5v1.1M79.5 54.4l-.6 .1M82.4 45.9l-.3 .9M82.7 52.1h.3l.2 .2-.1 .5-.4 .1"/>
<path d="M83 45.9l-.2 .3v.3l.2 .3M83.7 52.1l.1 .8M84.5 55.7v1.3M84.5 43.7v1M85.2 44.1l.1 .5 .1 .1h.4M86.7 54.1l.1 .1M86.8 54.9l-.1 .1M87.5 54.1l-.1 .1M87.7 54.1l.2 .1M87.8 54.5h-.3l-.2 .2 .1 .2 .4 .1M88.6 52.1h.5M89 52.4h-.3l-.2 .2 .1 .3h.4"/>
<path d="M89.1 41.8v.9M89.2 43.9l.1 .8h.4M89.3 41.8l-.2 .2M89.5 41.8l.2 .2v.7M90.3 41.9l-.1 .2 .1 .5M90.9 45.9v.9M94.5 56.4l.1 .5M96.3 41.8v.9M97.5 44.6l-.2 .1h-.3M97.5 43.9v.8M98.4 54.2l.1 .5-.2 .3-.4-.2-.1-.4M98.8 52.1l-.2 .8-.3-.6"/>
<path d="M99.3 51.6v1.3M99.8 52.1h-.3l-.2 .1M100.8 45.9l.3 .3v.3l-.3 .3M101.9 43.5v1.1"/>
</g>
<path d="M40.6 27.9h235v122h-235z" fill="none" stroke="#c8c8c8" stroke-width="1"/>
<g fill="#009600" stroke="#009600" stroke-width=".18">
<circle cx="196.8" cy="121.9" r=".46"/>
<circle cx="134.6" cy="41.9" r=".46"/>
<circle cx="143.5" cy="55.9" r=".46"/>
<circle cx="143.5" cy="41.9" r=".46"/>
<circle cx="127" cy="41.9" r=".46"/>
</g>
<text font-size="8.4" fill="#840000" x="111.6" y="25">[7] Microcontroller</text>
<g font-size="3.5" fill="#a21622">
<text x="45.5" y="142.4">ATmega328P-M,20MHz, 32kBFlash,</text>
<text x="46.4" y="146.7">2kBSRAM, 1kBEEPROM, QFN-32</text>
</g>
<g font-size="3.5" fill="#00007f">
<text x="176.5" y="174.9">ArduinoNanofromScratch</text>
<text x="245.5" y="174.9">ArduinoNano</text>
<text x="246" y="195.9">A4</text>
<text x="261.4" y="196">7</text>
<text x="273" y="196">8</text>
</g>
<g font-size="2.1" fill="#00f">
<text x="141.5" y="159.2">Comments:</text>
<text x="176" y="159.2">Company:</text>
<text x="245" y="159.2">Variant:</text>
<text x="176" y="169.7">Board Name:</text>
<text x="245" y="169.7">Project Name:</text>
<text x="141.5" y="180.2">Sheet Title:</text>
<text x="176" y="180.2">File Name:</text>
<text x="210.5" y="180.2">Designer:</text>
<text x="245" y="180.2">Date:</text>
<text x="269" y="180.2">Revision:</text>
<text x="141.5" y="190.7">Sheet Path:</text>
<text x="210.5" y="190.7">Reviewer:</text>
<text x="245" y="190.7">Size:</text>
<text x="261" y="190.7">Sheet:</text>
<text x="269.5" y="195.7">of</text>
</g>
<g font-size="2.1" fill="#00007f">
<text x="176" y="163.7">sebastiansebs.com</text>
<text x="245" y="163.7">FinalVersion</text>
<text x="141.5" y="184.7">CoverPage</text>
<text x="176" y="184.7">Microcontroller.kicad_sch</text>
<text x="210.5" y="184.7">SebastianSilva</text>
<text x="245" y="184.7">2025-06-05</text>
<text x="269" y="184.7">v1.0</text>
<text x="141.5" y="195.2">/ProjectArchitecture/Microcontroller/</text>
</g>
<g font-size="1.8" fill="#840000">
<text x="35" y="11.9">1</text>
<text x="85" y="11.9">2</text>
<text x="135" y="11.9">3</text>
<text x="185" y="11.9">4</text>
<text x="235" y="11.9">5</text>
<text x="285" y="11.9">6</text>
<text x="10.3" y="35.9">A</text>
<text x="285.3" y="35.9">A</text>
<text x="115.7" y="69.5">AREF</text>
<text x="166.5" y="69.5">D8</text>
<text x="118" y="77.2">A7</text>
<text x="118" y="74.6">A6</text>
<text x="166.5" y="74.6">D10</text>
<text x="166.5" y="72.1">D9</text>
<text x="166.5" y="77.2">D11/MOSI</text>
<text x="166.5" y="79.7">D12/MISO</text>
<text x="166.5" y="82.2">D13/SCK</text>
<text x="10.3" y="85.9">B</text>
<text x="166.5" y="84.8">XTAL1</text>
<text x="166.5" y="87.3">XTAL2</text>
<text x="285.3" y="85.9">B</text>
<text x="166.5" y="94.9">A1</text>
<text x="166.5" y="92.4">A0</text>
<text x="166.5" y="97.5">A2</text>
<text x="166.5" y="100">A3</text>
<text x="166.5" y="102.6">A4</text>
<text x="166.5" y="105.1">A5</text>
<text x="185.6" y="107.6">RESET</text>
<text x="166.5" y="112.7">D0/RX</text>
<text x="166.5" y="117.8">D2</text>
<text x="166.5" y="115.3">D1/TX</text>
<text x="166.5" y="122.9">D4</text>
<text x="166.5" y="125.4">D5</text>
<text x="166.5" y="120.3">D3</text>
<text x="166.3" y="130.5">D7</text>
<text x="166.5" y="128">D6</text>
<text x="194.5" y="130.5">RX</text>
<text x="10.3" y="135.9">C</text>
<text x="285.3" y="135.9">C</text>
<text x="194.5" y="138.1">TX</text>
<text x="10.3" y="185.9">D</text>
<text x="285.3" y="185.9">D</text>
<text x="35" y="199.9">1</text>
<text x="85" y="199.9">2</text>
<text x="135" y="199.9">3</text>
<text x="185" y="199.9">4</text>
<text x="235" y="199.9">5</text>
<text x="285" y="199.9">6</text>
</g>
<g font-size="1.8" fill="#006464">
<text x="141.5" y="32.6">+5V</text>
<text x="116.8" y="51.1">4u7_16V</text>
<text x="129" y="49.1">C1</text>
<text x="129" y="51.7">1u</text>
<text x="136.4" y="49.1">C3</text>
<text x="136.4" y="51.7">1u</text>
<text x="112.3" y="60.6">GND</text>
<text x="125" y="60.6">GND</text>
<text x="132.6" y="60.6">GND</text>
<text x="131.3" y="69.4">AREF</text>
<text x="144.4" y="67.8" transform="rotate(-90 144.4 67.8)">VCC</text>
<text x="146.9" y="68.9" transform="rotate(-90 146.9 68.9)">AVCC</text>
<text x="151.7" y="69.4">PB0</text>
<text x="151.7" y="72">PB1</text>
<text x="181.5" y="67.7">R4</text>
<text x="181.7" y="71.5">1k</text>
<text x="190.4" y="66.4">D1</text>
<text x="111" y="74.5">C4</text>
<text x="111" y="77.1">100n</text>
<text x="131.3" y="74.5">ADC6</text>
<text x="131.3" y="77.1">ADC7</text>
<text x="151.7" y="74.5">PB2</text>
<text x="151.7" y="77.1">PB3</text>
<text x="188.7" y="73">Yellow</text>
<text x="151.7" y="79.6">PB4</text>
<text x="151.7" y="82.1">PB5</text>
<text x="182.6" y="82.1">Y1</text>
<text x="199.9" y="80.9">GND</text>
<text x="107.2" y="87.2">GND</text>
<text x="144.9" y="84.7">XTAL1/PB6</text>
<text x="144.9" y="87.2">XTAL2/PB7</text>
<text x="180.7" y="84.7">16MHz</text>
<text x="151.7" y="92.3">PC0</text>
<text x="151.7" y="94.8">PC1</text>
<text x="151.7" y="97.4">PC2</text>
<text x="151.7" y="99.9">PC3</text>
<text x="192.3" y="98.7">GND</text>
<text x="144.7" y="107.5">~{RESET}/PC6</text>
<text x="151.7" y="102.5">PC4</text>
<text x="151.7" y="105">PC5</text>
<text x="194.8" y="107.5">+5V</text>
<text x="151.7" y="112.6">PD0</text>
<text x="151.7" y="115.2">PD1</text>
<text x="151.7" y="117.7">PD2</text>
<text x="199.4" y="115.2">R1</text>
<text x="199.4" y="117.7">1k</text>
<text x="204.1" y="117.7">SW_Push</text>
<text x="206.2" y="115.2">SW1</text>
<text x="151.7" y="120.2">PD3</text>
<text x="151.7" y="122.8">PD4</text>
<text x="151.7" y="125.3">PD5</text>
<text x="151.7" y="127.9">PD6</text>
<text x="151.7" y="130.4">PD7</text>
<text x="185.3" y="128.6">R2</text>
<text x="217.7" y="131.7">GND</text>
<text x="144.4" y="134.1" transform="rotate(-90 144.4 134.1)">GND</text>
<text x="185.3" y="136.2">R3</text>
<text x="185.5" y="132.4">1k</text>
<text x="145.7" y="138">U1</text>
<text x="145.7" y="140.6">ATmega328P-M</text>
<text x="185.5" y="140.1">1k</text>
<text x="141.5" y="145.6">GND</text>
</g>
<g font-size="1.8" fill="#0000c2">
<text x="47.9" y="37.1">Decoupling</text>
<text x="47.9" y="41.2">They</text>
<text x="53.4" y="41.2">are</text>
<text x="57.8" y="41.2">placed</text>
<text x="59.7" y="37.1">Capacitors</text>
<text x="65.4" y="41.2">close</text>
<text x="71.7" y="41.2">to</text>
<text x="74.9" y="41.2">the</text>
<text x="79.2" y="41.2">microcontroller's</text>
<text x="96.8" y="41.2">power</text>
<text x="103.6" y="41.2">pins</text>
<text x="47.9" y="43.3">(VCC,</text>
<text x="47.9" y="45.3">provide</text>
<text x="47.9" y="47.3">demands</text>
<text x="54.3" y="43.3">AVCC)</text>
<text x="56.2" y="45.3">a</text>
<text x="57.7" y="47.3">by</text>
<text x="58.6" y="45.3">stable</text>
<text x="61.1" y="47.3">the</text>
<text x="61.2" y="43.3">to</text>
<text x="64.4" y="43.3">filter</text>
<text x="65.4" y="47.3">IC.</text>
<text x="65.8" y="45.3">local</text>
<text x="69.2" y="47.3">This</text>
<text x="70.4" y="43.3">out</text>
<text x="71.8" y="45.3">power</text>
<text x="74.3" y="47.3">prevents</text>
<text x="74.7" y="43.3">high-frequency</text>
<text x="78.6" y="45.3">source</text>
<text x="83.6" y="47.3">voltage</text>
<text x="86.2" y="45.3">for</text>
<text x="90.2" y="45.3">sudden</text>
<text x="90.8" y="43.3">noise</text>
<text x="91.8" y="47.3">dips</text>
<text x="97.1" y="47.3">that</text>
<text x="97.2" y="43.3">and</text>
<text x="98.3" y="45.3">current</text>
<text x="102.1" y="47.3">could</text>
<text x="47.9" y="49.4">cause</text>
<text x="47.9" y="53.5">Placement:</text>
<text x="54.8" y="49.4">unstable</text>
<text x="59.8" y="53.5">C1</text>
<text x="63.6" y="53.5">(4.7uF)</text>
<text x="64.2" y="49.4">operation.</text>
<text x="71.9" y="53.5">is</text>
<text x="74.8" y="53.5">a</text>
<text x="77.3" y="53.5">larger</text>
<text x="84.2" y="53.5">bulk</text>
<text x="89.6" y="53.5">capacitor,</text>
<text x="100.4" y="53.5">while</text>
<text x="47.9" y="55.5">C2</text>
<text x="47.9" y="57.6">higher</text>
<text x="47.9" y="59.6">between</text>
<text x="51.7" y="55.5">and</text>
<text x="55.2" y="57.6">frequency</text>
<text x="56.5" y="55.5">C3</text>
<text x="56.9" y="59.6">+5V</text>
<text x="60.3" y="55.5">(1uF)</text>
<text x="62.1" y="59.6">and</text>
<text x="65.7" y="57.6">noise</text>
<text x="66.8" y="55.5">are</text>
<text x="66.8" y="59.6">GND.</text>
<text x="71.1" y="55.5">smaller</text>
<text x="72.1" y="57.6">suppression.</text>
<text x="79.5" y="55.5">ceramic</text>
<text x="85.3" y="57.6">They</text>
<text x="88.3" y="55.5">capacitors</text>
<text x="90.8" y="57.6">are</text>
<text x="95.1" y="57.6">connected</text>
<text x="99.6" y="55.5">for</text>
<text x="196.5" y="65.2">User</text>
<text x="202.2" y="65.2">LED</text>
<text x="56.8" y="71.6">Analog</text>
<text x="64.7" y="71.6">Reference</text>
<text x="75.5" y="71.6">voltage</text>
<text x="83.9" y="71.6">input</text>
<text x="90.1" y="71.6">for</text>
<text x="94.3" y="71.6">the</text>
<text x="98.7" y="71.6">ADC</text>
<text x="199.1" y="89.3">Crystal</text>
<text x="207.1" y="89.3">Oscillator</text>
<text x="217.8" y="89.3">(XTAL1,</text>
<text x="226.2" y="89.3">XTAL2)</text>
<text x="72.1" y="94.4">U1</text>
<text x="76.1" y="94.4">represents</text>
<text x="87.5" y="94.4">the</text>
<text x="91.9" y="94.4">ATmega328P-M</text>
<text x="108.5" y="94.4">microcontroller.</text>
<text x="199.1" y="93.4">Provides</text>
<text x="199.1" y="95.5">for</text>
<text x="203.2" y="95.5">the</text>
<text x="207.6" y="95.5">microcontroller's</text>
<text x="208.6" y="93.4">the</text>
<text x="213" y="93.4">precise</text>
<text x="221.3" y="93.4">clock</text>
<text x="225.3" y="95.5">operation,</text>
<text x="227.8" y="93.4">signal</text>
<text x="235.1" y="93.4">required</text>
<text x="72.1" y="98.5">The</text>
<text x="72.1" y="100.6">PD)</text>
<text x="76.8" y="98.5">pins</text>
<text x="76.9" y="100.6">and</text>
<text x="81.9" y="100.6">their</text>
<text x="82.2" y="98.5">are</text>
<text x="86.7" y="98.5">grouped</text>
<text x="87.7" y="100.6">Arduino-style</text>
<text x="95.8" y="98.5">by</text>
<text x="99.3" y="98.5">their</text>
<text x="102.3" y="100.6">digital/analog</text>
<text x="105.2" y="98.5">port</text>
<text x="110.5" y="98.5">names</text>
<text x="117.5" y="100.6">labels.</text>
<text x="118" y="98.5">(PB,</text>
<text x="199.1" y="97.5">determining</text>
<text x="199.1" y="99.6">Caps.)</text>
<text x="211.7" y="97.5">its</text>
<text x="215.6" y="97.5">execution</text>
<text x="226.1" y="97.5">speed.</text>
<text x="233.7" y="97.5">(~22pF</text>
<text x="72.1" y="104.6">PB0-PB7</text>
<text x="72.1" y="106.7">general-purpose</text>
<text x="82.6" y="104.6">(Pins</text>
<text x="89" y="104.6">12-19):</text>
<text x="89.7" y="106.7">I/O</text>
<text x="94.4" y="106.7">(GPIO)</text>
<text x="98.3" y="104.6">Port</text>
<text x="102.1" y="106.7">pins.</text>
<text x="103.7" y="104.6">B</text>
<text x="106.5" y="104.6">pins.</text>
<text x="108.1" y="106.7">Some</text>
<text x="112.5" y="104.6">These</text>
<text x="114.7" y="106.7">have</text>
<text x="72.1" y="108.7">alternative</text>
<text x="72.1" y="110.8">8-13,</text>
<text x="72.1" y="112.8">D12/MISO</text>
<text x="79.4" y="110.8">with</text>
<text x="83.2" y="112.8">are</text>
<text x="83.6" y="108.7">functions</text>
<text x="84.6" y="110.8">13</text>
<text x="87.7" y="112.8">for</text>
<text x="88.5" y="110.8">being</text>
<text x="91.8" y="112.8">SPI</text>
<text x="93.9" y="108.7">like</text>
<text x="95.1" y="110.8">the</text>
<text x="96.4" y="112.8">communication.</text>
<text x="98.8" y="108.7">D8</text>
<text x="99.6" y="110.8">SCK</text>
<text x="102.7" y="108.7">to</text>
<text x="104.8" y="110.8">for</text>
<text x="106.1" y="108.7">D13/SCK</text>
<text x="109" y="110.8">SPI).</text>
<text x="115" y="110.8">D11/MOSI,</text>
<text x="116.3" y="108.7">(Digital</text>
<text x="124.8" y="108.7">pins</text>
<text x="224.5" y="112.2">RESET</text>
<text x="231.7" y="112.2">(Pin</text>
<text x="237" y="112.2">29)</text>
<text x="72.1" y="116.9">PC0-PC5</text>
<text x="72.1" y="119">GPIO</text>
<text x="78" y="119">pins,</text>
<text x="82.6" y="116.9">(Pins</text>
<text x="84" y="119">labeled</text>
<text x="89" y="116.9">23-28):</text>
<text x="92.5" y="119">A0</text>
<text x="96.2" y="119">to</text>
<text x="98.3" y="116.9">Port</text>
<text x="99.6" y="119">A5</text>
<text x="103.4" y="119">(Analog</text>
<text x="103.7" y="116.9">C</text>
<text x="106.5" y="116.9">pins.</text>
<text x="112" y="119">input</text>
<text x="112.5" y="116.9">These</text>
<text x="118.3" y="119">pins</text>
<text x="119.3" y="116.9">are</text>
<text x="123.7" y="119">0-5).</text>
<text x="123.8" y="116.9">also</text>
<text x="224.5" y="116.3">This</text>
<text x="224.5" y="118.3">ATmega328P-M.</text>
<text x="229.7" y="116.3">is</text>
<text x="232.8" y="116.3">the</text>
<text x="237.2" y="116.3">dedicated</text>
<text x="241.6" y="118.3">Pulling</text>
<text x="247.9" y="116.3">reset</text>
<text x="249.7" y="118.3">this</text>
<text x="254.1" y="116.3">pin</text>
<text x="254.7" y="118.3">pin</text>
<text x="258.5" y="116.3">for</text>
<text x="259.1" y="118.3">low</text>
<text x="263.7" y="118.3">for</text>
<text x="72.1" y="121">PC6</text>
<text x="72.1" y="125.1">PD0-PD7</text>
<text x="77.3" y="121">is</text>
<text x="80.4" y="121">the</text>
<text x="82.6" y="125.1">(Pins</text>
<text x="84.8" y="121">RESET</text>
<text x="89" y="125.1">30-37):</text>
<text x="92.1" y="121">pin.</text>
<text x="98.3" y="125.1">Port</text>
<text x="103.7" y="125.1">D</text>
<text x="106.5" y="125.1">pins.</text>
<text x="112.5" y="125.1">These</text>
<text x="119.3" y="125.1">are</text>
<text x="123.8" y="125.1">GPIO</text>
<text x="224.5" y="120.4">short</text>
<text x="224.5" y="122.4">microcontroller.</text>
<text x="230.8" y="120.4">duration</text>
<text x="240.1" y="120.4">will</text>
<text x="244.9" y="120.4">reset</text>
<text x="251.1" y="120.4">the</text>
<text x="72.1" y="127.1">pins,</text>
<text x="72.1" y="129.2">PD1</text>
<text x="77.3" y="129.2">are</text>
<text x="78.1" y="127.1">labeled</text>
<text x="81.8" y="129.2">the</text>
<text x="86.2" y="129.2">RX</text>
<text x="86.5" y="127.1">D0</text>
<text x="90.2" y="129.2">and</text>
<text x="90.5" y="127.1">to</text>
<text x="93.8" y="127.1">D7</text>
<text x="95.1" y="129.2">TX</text>
<text x="97.8" y="127.1">(Digital</text>
<text x="98.8" y="129.2">pins</text>
<text x="104.2" y="129.2">for</text>
<text x="106.3" y="127.1">pins</text>
<text x="108.3" y="129.2">serial</text>
<text x="111.7" y="127.1">0-7).</text>
<text x="115.1" y="129.2">communication.</text>
<text x="118.6" y="127.1">PD0</text>
<text x="123.8" y="127.1">and</text>
<text x="224.5" y="126.5">R1:</text>
<text x="224.5" y="128.6">between</text>
<text x="224.5" y="130.6">RESET</text>
<text x="229" y="126.5">A</text>
<text x="231.6" y="126.5">pull-up</text>
<text x="231.7" y="130.6">pin</text>
<text x="233.6" y="128.6">+5V</text>
<text x="236.1" y="130.6">is</text>
<text x="238.9" y="128.6">and</text>
<text x="239.2" y="130.6">normally</text>
<text x="240.6" y="126.5">resistor</text>
<text x="243.8" y="128.6">RESET.</text>
<text x="248.9" y="130.6">held</text>
<text x="249.2" y="126.5">(1K</text>
<text x="251.7" y="128.6">This</text>
<text x="254" y="126.5">Ohm)</text>
<text x="254.4" y="130.6">high,</text>
<text x="256.9" y="128.6">ensures</text>
<text x="260.5" y="130.6">preventing</text>
<text x="260.5" y="126.5">connected</text>
<text x="265.7" y="128.6">the</text>
<text x="224.5" y="132.7">accidental</text>
<text x="224.5" y="136.7">SW1:</text>
<text x="230.4" y="136.7">A</text>
<text x="233" y="136.7">momentary</text>
<text x="235.8" y="132.7">resets.</text>
<text x="244.9" y="136.7">push-button</text>
<text x="258.4" y="136.7">switch</text>
<text x="224.5" y="138.8">connected</text>
<text x="224.5" y="140.8">pressed,</text>
<text x="224.5" y="142.9">triggering</text>
<text x="233.9" y="140.8">it</text>
<text x="235.1" y="142.9">a</text>
<text x="235.6" y="138.8">between</text>
<text x="236.7" y="140.8">pulls</text>
<text x="237.8" y="142.9">manual</text>
<text x="242.8" y="140.8">the</text>
<text x="244.7" y="138.8">RESET</text>
<text x="246.2" y="142.9">reset</text>
<text x="247.2" y="140.8">RESET</text>
<text x="251.9" y="138.8">and</text>
<text x="252.4" y="142.9">of</text>
<text x="254.5" y="140.8">pin</text>
<text x="255.7" y="142.9">the</text>
<text x="256.9" y="138.8">GND.</text>
<text x="258.8" y="140.8">low,</text>
<text x="262.8" y="138.8">When</text>
<text x="167.3" y="145.2">Serial</text>
<text x="174.3" y="145.2">Communication</text>
<text x="190.4" y="145.2">(UART)</text>
<text x="224.5" y="144.9">microcontroller.</text>
</g>
<g font-size="1.8" fill="#a90000">
<text x="143.3" y="62.9" transform="rotate(-90 143.3 62.9)">4</text>
<text x="145.8" y="63.5" transform="rotate(-90 145.8 63.5)">18</text>
<text x="128.2" y="68.3">20</text>
<text x="156.2" y="68.3">12</text>
<text x="156.2" y="70.9">13</text>
<text x="128.2" y="73.4">19</text>
<text x="128.2" y="75.9">22</text>
<text x="156.2" y="73.4">14</text>
<text x="156.2" y="75.9">15</text>
<text x="156.2" y="78.5">16</text>
<text x="156.2" y="81">17</text>
<text x="156.8" y="83.6">7</text>
<text x="156.8" y="86.1">8</text>
<text x="180.3" y="87.4">3</text>
<text x="186.6" y="89.9">2</text>
<text x="156.2" y="91.2">23</text>
<text x="156.2" y="93.7">24</text>
<text x="180.3" y="92.5">1</text>
<text x="156.2" y="96.3">25</text>
<text x="156.2" y="98.8">26</text>
<text x="156.2" y="101.3">27</text>
<text x="156.2" y="103.9">28</text>
<text x="156.2" y="106.4">29</text>
<text x="156.2" y="111.5">30</text>
<text x="156.2" y="114">31</text>
<text x="156.2" y="116.6">32</text>
<text x="156.8" y="119.1">1</text>
<text x="156.8" y="121.7">2</text>
<text x="156.8" y="124.2">9</text>
<text x="156.2" y="126.7">10</text>
<text x="156.2" y="129.3">11</text>
<text x="143.3" y="136.6" transform="rotate(-90 143.3 136.6)">3</text>
</g>
</svg>
